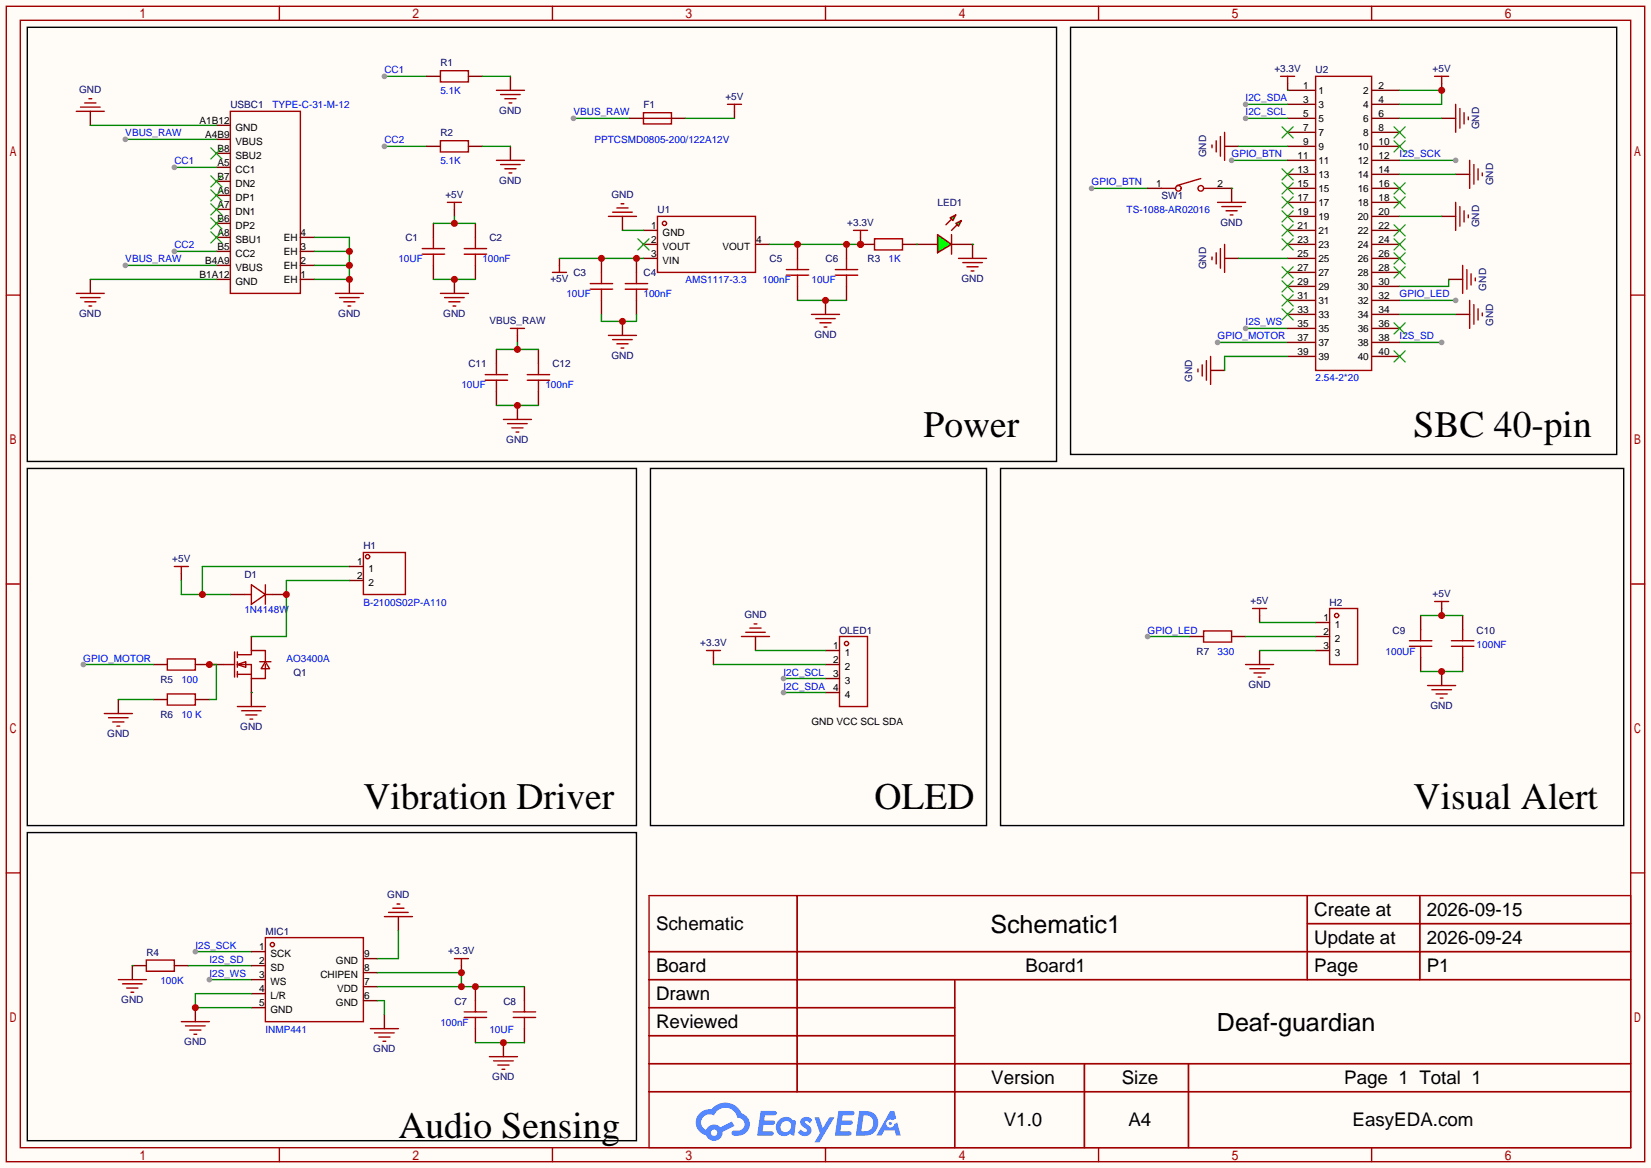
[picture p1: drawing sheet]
<svg xmlns="http://www.w3.org/2000/svg" width="299mm" height="212mm" viewBox="0 0 299 212" stroke-linecap="round" stroke-linejoin="round" font-family="sans-serif">
<path d="M0 0h299.5v211.8h-299.5z" fill="#fffcf7"/>
<g fill="none" stroke="#a10000" stroke-width=".25">
<path d="M1.1 1.1h297.2v209.6h-297.2zM3.7 3.7h292.1v204.5h-292.1zM50.7 1.1v2.6M100.2 1.1v2.6M149.7 1.1v2.6M199.3 1.1v2.6M248.8 1.1v2.6M1.1 53.5h2.6M295.8 53.5h2.5M1.1 105.9h2.6M295.8 105.9h2.5M1.1 158.3h2.6"/>
<path d="M295.8 158.3h2.5M117.7 162.4h178.1v45.8h-178.1zM117.7 172.6h178.1M117.7 177.7h178.1M144.6 162.4v35.6M173.2 177.7v30.5M237.1 162.4v15.3M237.1 167.5h58.7M257.5 162.4v15.3M117.7 182.8h55.5M117.7 192.9h178.1M117.7 187.8h55.5"/>
<path d="M117.7 198h178.1M196.7 192.9v15.3M215.6 192.9v15.3M50.7 208.2v2.5M100.2 208.2v2.5M149.7 208.2v2.5M199.3 208.2v2.5M248.8 208.2v2.5"/>
</g>
<g fill="#5487ff">
<path d="M145.5 202.8a1.3 1.3 0 0 1 1.8 .3l-.4 .6a.54 .54 0 0 0-.9-.2l.1 .2a1.58 1.58 0 0 1 1.1 1.6 1.43 1.43 0 0 1-2.5 .1l.5-.6a.64 .64 0 0 0 .5 .5 .64 .64 0 0 0 .7-.3l-.2-.2a1.6 1.6 0 0 1-1-1.6z"/>
<path d="M147.7 202.7h.9l.7 1.9 1.1-1.9h.9l-2.7 4.5h-.9l1-1.7z"/>
<path d="M138 201.5h1.6a1.31 1.31 0 0 1 1.2 .2 .4 .4 0 0 1-.3 .6h-1.8l-.1 .9h1.6a.4 .4 0 0 1 .4 .4 .4 .4 0 0 1-.4 .4h-1.7l-.2 1.2h.8a1.23 1.23 0 0 1 1.2 .2 .39 .39 0 0 1-.3 .6h-2.7z"/>
<path d="M152.1 201.5h1.6a1.32 1.32 0 0 1 1.3 .2 .39 .39 0 0 1-.4 .6h-1.7l-.2 .9h1.7a.4 .4 0 0 1 .3 .4 .4 .4 0 0 1-.4 .4h-1.7l-.2 1.2h.8a1.23 1.23 0 0 1 1.2 .2 .39 .39 0 0 1-.3 .6h-2.7z"/>
<path d="M161.5 201.5h.7l.4 1.3-.7 .4a.75 .75 0 0 0-1.1 .3 .75 .75 0 0 0 .5 1 .75 .75 0 0 0 .9-.6l.6-.3 .6 2.4h-.9l-.2-1h-1.9l-.5 1h-.9z"/>
<path d="M155.9 201.5l-.7 4.5h1.5a2.27 2.27 0 0 0 2.6-2.3 2.27 2.27 0 0 0-2.7-2.2zM156.6 202.3a1.5 1.5 0 0 1 1.8 1.5 1.5 1.5 0 0 1-1.9 1.4h-.3z"/>
<path d="M141.3 203.1a1.62 1.62 0 0 0-.4 2.1 1.62 1.62 0 0 0 2 .7l.4-.3 .3 .3 .5 .1 .3-2.5-.2-.3h-.4a1.58 1.58 0 0 0-2.5-.1zM141.9 203.6a.99 .99 0 0 1 1.6 .3 .99 .99 0 0 1-.9 1.4 .94 .94 0 0 1-1-.5 .94 .94 0 0 1 .3-1.2z"/>
<path d="M126.9 201.9a2.37 2.37 0 0 0 1.2 4 1.54 1.54 0 0 0 1.7 1 1.54 1.54 0 0 0 1.3-1.6l2.1-1.1-.5-.8-2 1.1a1.57 1.57 0 0 0-2.6 .4 1.5 1.5 0 0 1-.8-2.1 1.5 1.5 0 0 1 2.2-.5 2.23 2.23 0 0 1 2.3-1.4 2.23 2.23 0 0 1 2 1.8 1.16 1.16 0 0 1 1.2 1.1 1.16 1.16 0 0 1-1 1.3h-.7a.47 .47 0 0 0-.6 .3 .47 .47 0 0 0 .4 .6 2.23 2.23 0 0 0 2.3-.7 2.23 2.23 0 0 0 .4-2.3 2.16 2.16 0 0 0-1.3-1.1 3.2 3.2 0 0 0-5.4-.7l-1.2 .1zM129 205.4a.58 .58 0 0 1 1.1 0 .58 .58 0 0 1-1.1 0z"/>
<circle cx="161.5" cy="203.8" r=".28"/>
</g>
<g fill="none" stroke="#a10000" stroke-width=".25">
<path d="M41.8 20.2h12.7v33h-12.7zM152.3 115.4h5.1v12.7h-5.1z"/>
<circle cx="153.5" cy="116.7" r=".38"/>
</g>
<g fill="none" stroke="#870000" stroke-width=".25">
<path d="M39.2 22.7h2.6M39.2 25.3h2.6M39.2 27.8h2.6M39.2 30.4h2.6M39.2 32.9h2.6M39.2 35.4h2.6M39.2 38h2.6M39.2 40.5h2.6M39.2 43.1h2.6M39.2 45.6h2.6M39.2 48.1h2.6M39.2 50.7h2.6"/>
<path d="M54.5 43.1h2.5M54.5 45.6h2.5M54.5 48.1h2.5M54.5 50.7h2.5M149.7 118h2.6M149.7 120.5h2.6M149.7 123.1h2.6M149.7 125.6h2.6"/>
</g>
<path d="M38.2 26.8l2.1 2M38.2 31.9l2.1 2M38.2 34.4l2.1 2M38.2 37l2.1 2M38.2 39.5l2.1 2M40.3 26.8l-2.1 2M40.3 31.9l-2.1 2M40.3 34.4l-2.1 2M40.3 37l-2.1 2M40.3 39.5l-2.1 2M38.2 42l2.1 2.1M40.3 42l-2.1 2.1" fill="none" stroke="#3c3" stroke-width=".25"/>
<path d="M22.7 25.3h16.5" fill="none" stroke="#008700" stroke-width=".25"/>
<circle cx="22.7" cy="25.3" r=".51" fill="#999"/>
<path d="M104 21.5h10.2" fill="none" stroke="#008700" stroke-width=".25"/>
<circle cx="104" cy="21.5" r=".51" fill="#999"/>
<path d="M22.7 48.1h16.5" fill="none" stroke="#008700" stroke-width=".25"/>
<circle cx="22.7" cy="48.1" r=".51" fill="#999"/>
<path d="M16.4 20.2v2.5M16.4 50.7v2.5" fill="none" stroke="#870000" stroke-width=".25"/>
<path d="M14.6 19.4h3.6M15.4 18.7h2M16.1 17.9h.5M13.8 20.2h5.1M13.8 53.2h5.1M14.6 54h3.6M15.4 54.7h2M16.1 55.5h.5" fill="none" stroke="#a10000" stroke-width=".25"/>
<path d="M16.4 22.7h22.8M31.6 30.4h7.6M16.4 50.7h22.8" fill="none" stroke="#008700" stroke-width=".25"/>
<circle cx="31.6" cy="30.4" r=".51" fill="#999"/>
<path d="M69.7 13.8h7.6" fill="none" stroke="#008700" stroke-width=".25"/>
<circle cx="69.7" cy="13.8" r=".51" fill="#999"/>
<path d="M69.7 26.5h7.6" fill="none" stroke="#008700" stroke-width=".25"/>
<circle cx="69.7" cy="26.5" r=".51" fill="#999"/>
<path d="M31.6 45.6h7.6" fill="none" stroke="#008700" stroke-width=".25"/>
<circle cx="31.6" cy="45.6" r=".51" fill="#999"/>
<g fill="none" stroke="#a10000" stroke-width=".25">
<path d="M79.9 12.8h5.1v2.1h-5.1zM90 16.4h5.1M90.8 17.1h3.6M91.6 17.9h2M92.3 18.7h.5M79.9 25.5h5.1v2.1h-5.1zM90 29.1h5.1M90.8 29.8h3.6M91.6 30.6h2M92.3 31.4h.5M60.8 53.2h5.1M61.6 54h3.6"/>
<path d="M62.4 54.7h2M63.1 55.5h.5M158.6 43.3h5.1v2h-5.1zM30.4 119.5h5v2h-5zM218.3 114.4h5.1v2.1h-5.1zM30.4 125.9h5v2h-5zM26.5 174.1h5.1v2h-5.1z"/>
</g>
<g fill="none" stroke="#870000" stroke-width=".25">
<path d="M77.3 13.8h2.6M85 13.8h2.5M92.6 13.8v2.6M77.3 26.5h2.6M85 26.5h2.5M92.6 26.5v2.6M63.4 50.7v2.5M156.1 44.3h2.5M163.7 44.3h2.5M215.8 115.4h2.5M223.4 115.4h2.5M27.8 120.5h2.6"/>
<path d="M27.8 126.9h2.6M35.4 120.5h2.6M35.4 126.9h2.6M24 175.1h2.5M31.6 175.1h2.6"/>
</g>
<path d="M87.5 13.8h5.1M87.5 26.5h5.1M57 43.1h6.4v7.6h-6.4M57 48.1h6.4M57 45.6h6.4" fill="none" stroke="#008700" stroke-width=".25"/>
<g fill="#c00">
<circle cx="63.4" cy="48.1" r=".63"/>
<circle cx="63.4" cy="50.7" r=".63"/>
<circle cx="63.4" cy="45.6" r=".63"/>
</g>
<g fill="none" stroke="#a10000" stroke-width=".25">
<path d="M132 18.9h2.5M133.2 18.9v1.3M81.2 36.7h2.5M82.4 36.7v1.3M116.7 20.4h5.1v2.1h-5.1zM116.7 21.5h5.1M76.6 45.1h4M76.6 46.1h4M78.6 43.1v2M78.6 46.1v2M84.2 45.1h4.1M84.2 46.1h4.1"/>
<path d="M86.2 43.1v2M86.2 46.1v2M92.6 59.6h2.5M93.9 59.6v1.2M107.1 51.4h4M107.1 52.5h4M109.1 49.4v2M109.1 52.5v2M113.4 51.4h4.1M113.4 52.5h4.1M115.4 49.4v2M115.4 52.5v2"/>
<path d="M142.6 48.9h4.1M142.6 49.9h4.1M144.7 46.9v2M144.7 49.9v2M151.5 48.9h4.1M151.5 49.9h4.1M153.5 46.9v2M153.5 49.9v2M88 67.9h4.1M88 69h4.1M90 65.9v2M90 69v2"/>
<path d="M95.6 67.9h4.1M95.6 69h4.1M97.7 65.9v2M97.7 69v2M255.7 116.2h4M255.7 117.2h4M257.7 114.2v2M257.7 117.2v2.1M263.3 116.2h4M263.3 117.2h4M265.3 114.2v2M265.3 117.2v2.1"/>
<path d="M84.2 183.5h4.1M84.2 184.5h4.1M86.2 181.5v2M86.2 184.5v2.1M93.1 183.5h4.1M93.1 184.5h4.1M95.1 181.5v2M95.1 184.5v2.1"/>
</g>
<g fill="none" stroke="#870000" stroke-width=".25">
<path d="M82.4 38v1.2M114.2 21.5h2.5M121.8 21.5h2.5M133.2 20.2v1.3M78.6 40.5v2.6M78.6 48.1v2.6M86.2 40.5v2.6M86.2 48.1v2.6M109.1 46.9v2.5M109.1 54.5v2.5M115.4 46.9v2.5M115.4 54.5v2.5"/>
<path d="M144.7 44.3v2.6M144.7 51.9v2.6M153.5 44.3v2.6M153.5 51.9v2.6M90 63.4v2.5M90 71v2.5M93.9 60.8v1.3M97.7 63.4v2.5M97.7 71v2.5M257.7 111.6v2.6M257.7 119.3v2.5M265.3 111.6v2.6"/>
<path d="M265.3 119.3v2.5M86.2 178.9v2.6M95.1 178.9v2.6M86.2 186.6v2.5M95.1 186.6v2.5"/>
</g>
<path d="M124.3 21.5h8.9M90 63.4h7.7M93.9 62.1v1.3" fill="none" stroke="#008700" stroke-width=".25"/>
<circle cx="93.9" cy="63.4" r=".63" fill="#c00"/>
<path d="M82.4 39.2v1.3M78.6 40.5h7.6" fill="none" stroke="#008700" stroke-width=".25"/>
<circle cx="82.4" cy="40.5" r=".63" fill="#c00"/>
<path d="M82.4 50.7v2.5M93.9 73.5v2.6" fill="none" stroke="#870000" stroke-width=".25"/>
<path d="M79.9 53.2h5.1M80.6 54h3.6M81.4 54.7h2M82.2 55.5h.5M91.3 76.1h5.1M92.1 76.8h3.5M92.8 77.6h2.1M93.6 78.4h.5" fill="none" stroke="#a10000" stroke-width=".25"/>
<path d="M90 73.5h7.7" fill="none" stroke="#008700" stroke-width=".25"/>
<circle cx="93.9" cy="73.5" r=".63" fill="#c00"/>
<path d="M78.6 50.7h7.6" fill="none" stroke="#008700" stroke-width=".25"/>
<circle cx="82.4" cy="50.7" r=".63" fill="#c00"/>
<path d="M101.5 46.9v1.2M116.7 41.8h2.6M116.7 44.3h2.6M116.7 46.9h2.6M137 44.3h2.6" fill="none" stroke="#870000" stroke-width=".25"/>
<g fill="none" stroke="#a10000" stroke-width=".25">
<path d="M119.3 39.2h17.7v10.2h-17.7zM100.2 49.4h2.5M101.5 48.1v1.3"/>
<circle cx="120.5" cy="40.5" r=".38"/>
</g>
<path d="M115.7 43.3l2 2M117.7 43.3l-2 2" fill="none" stroke="#3c3" stroke-width=".25"/>
<path d="M101.5 46.9h15.2" fill="none" stroke="#008700" stroke-width=".25"/>
<g fill="#c00">
<circle cx="115.4" cy="46.9" r=".63"/>
<circle cx="109.1" cy="46.9" r=".63"/>
</g>
<path d="M112.9 39.2v2.6" fill="none" stroke="#870000" stroke-width=".25"/>
<path d="M110.4 39.2h5M111.1 38.5h3.6M111.9 37.7h2M112.6 37h.6" fill="none" stroke="#a10000" stroke-width=".25"/>
<path d="M112.9 41.8h3.8M139.6 44.3h16.5" fill="none" stroke="#008700" stroke-width=".25"/>
<g fill="#c00">
<circle cx="144.7" cy="44.3" r=".63"/>
<circle cx="153.5" cy="44.3" r=".63"/>
<circle cx="156.1" cy="44.3" r=".63"/>
</g>
<path d="M112.9 58.3v2.5" fill="none" stroke="#870000" stroke-width=".25"/>
<path d="M110.4 60.8h5M111.1 61.6h3.6M111.9 62.4h2M112.6 63.1h.6" fill="none" stroke="#a10000" stroke-width=".25"/>
<path d="M109.1 57v1.3h6.3v-1.3" fill="none" stroke="#008700" stroke-width=".25"/>
<circle cx="112.9" cy="58.3" r=".63" fill="#c00"/>
<path d="M149.7 54.5v2.5" fill="none" stroke="#870000" stroke-width=".25"/>
<path d="M147.2 57h5.1M148 57.8h3.5M148.7 58.5h2M149.5 59.3h.5" fill="none" stroke="#a10000" stroke-width=".25"/>
<path d="M144.7 54.5h8.8" fill="none" stroke="#008700" stroke-width=".25"/>
<circle cx="149.7" cy="54.5" r=".63" fill="#c00"/>
<path d="M156.1 43.1v1.2" fill="none" stroke="#870000" stroke-width=".25"/>
<circle cx="156.1" cy="44.3" r=".63" fill="#c00"/>
<path d="M232.3 13.8h2.5M233.6 13.8v1.3M154.8 41.8h2.6M156.1 41.8v1.3M172.6 42.5v3.6M82.4 173.9h2.6M83.7 173.9v1.2" fill="none" stroke="#a10000" stroke-width=".25"/>
<path d="M233.6 15.1v1.3M166.2 44.3h3.9M172.6 44.3h3.8M83.7 175.1v1.3" fill="none" stroke="#870000" stroke-width=".25"/>
<g fill="#0f0" stroke="#a10000" stroke-width=".25">
<path d="M170.1 42.5l2.5 1.8-2.5 1.5z"/>
<path d="M172.3 39.5l1.1-.5-.6 1z"/>
<path d="M173.4 40.5l1-.5-.5 1z"/>
</g>
<path d="M172.6 39.8l-1 1M173.6 40.8l-1 1M173.9 46.9h5M174.6 47.6h3.6M175.4 48.4h2M176.1 49.1h.6" fill="none" stroke="#a10000" stroke-width=".25"/>
<path d="M166.2 44.3h.1M176.4 44.3h.1M220.9 62.1h12.7" fill="none" stroke="#008700" stroke-width=".25"/>
<path d="M176.4 44.3v2.6" fill="none" stroke="#870000" stroke-width=".25"/>
<circle cx="220.9" cy="62.1" r=".51" fill="#999"/>
<path d="M253.9 54.5h10.1" fill="none" stroke="#008700" stroke-width=".25"/>
<circle cx="264" cy="54.5" r=".51" fill="#999"/>
<path d="M198 34.2h10.2" fill="none" stroke="#008700" stroke-width=".25"/>
<circle cx="198" cy="34.2" r=".51" fill="#999"/>
<path d="M223.4 29.1h10.2" fill="none" stroke="#008700" stroke-width=".25"/>
<circle cx="223.4" cy="29.1" r=".51" fill="#999"/>
<path d="M253.9 29.1h10.1" fill="none" stroke="#008700" stroke-width=".25"/>
<circle cx="264" cy="29.1" r=".51" fill="#999"/>
<path d="M35.4 172.6h10.2" fill="none" stroke="#008700" stroke-width=".25"/>
<circle cx="35.4" cy="172.6" r=".51" fill="#999"/>
<path d="M225.9 59.6h7.7" fill="none" stroke="#008700" stroke-width=".25"/>
<circle cx="225.9" cy="59.6" r=".51" fill="#999"/>
<path d="M38 177.7h7.6" fill="none" stroke="#008700" stroke-width=".25"/>
<circle cx="38" cy="177.7" r=".51" fill="#999"/>
<path d="M253.9 62.1h7.6M34.2 175.1h11.4" fill="none" stroke="#008700" stroke-width=".25"/>
<circle cx="261.5" cy="62.1" r=".51" fill="#999"/>
<g fill="none" stroke="#870000" stroke-width=".25">
<path d="M233.6 18.9h5M233.6 16.4h5M248.8 18.9h5.1M248.8 16.4h5.1M261.5 15.1v1.3M233.6 39.2h5M233.6 36.7h5M233.6 34.2h5M233.6 31.6h5M233.6 29.1h5M233.6 26.5h5M233.6 24h5"/>
<path d="M233.6 21.5h5M248.8 39.2h5.1M248.8 36.7h5.1M248.8 34.2h5.1M248.8 31.6h5.1M248.8 29.1h5.1M248.8 26.5h5.1M248.8 24h5.1M248.8 21.5h5.1M233.6 59.6h5M233.6 57h5M233.6 54.5h5"/>
<path d="M233.6 51.9h5M233.6 49.4h5M233.6 46.9h5M233.6 44.3h5M233.6 41.8h5M248.8 59.6h5.1M248.8 57h5.1M248.8 54.5h5.1M248.8 51.9h5.1M248.8 49.4h5.1M248.8 46.9h5.1M248.8 44.3h5.1"/>
<path d="M248.8 41.8h5.1M233.6 64.6h5M233.6 62.1h5M248.8 64.6h5.1M248.8 62.1h5.1"/>
</g>
<g fill="none" stroke="#3c3" stroke-width=".25">
<path d="M232.5 38.2l2.1 2.1M232.5 35.7l2.1 2M232.5 33.1l2.1 2.1M232.5 30.6l2.1 2M232.5 23l2.1 2M234.6 38.2l-2.1 2.1M234.6 35.7l-2.1 2M234.6 33.1l-2.1 2.1M234.6 30.6l-2.1 2M234.6 23l-2.1 2M252.9 35.7l2 2M252.9 33.1l2 2.1"/>
<path d="M252.9 25.5l2 2.1M252.9 23l2 2M254.9 35.7l-2 2M254.9 33.1l-2 2.1M254.9 23l-2 2M254.9 25.5l-2 2.1M232.5 56l2.1 2M232.5 53.5l2.1 2M232.5 50.9l2.1 2.1M232.5 48.4l2.1 2M232.5 43.3l2.1 2M232.5 40.8l2.1 2"/>
<path d="M234.6 56l-2.1 2M234.6 53.5l-2.1 2M234.6 50.9l-2.1 2.1M234.6 48.4l-2.1 2M234.6 43.3l-2.1 2M234.6 40.8l-2.1 2M252.9 58.5l2 2.1M252.9 48.4l2 2M252.9 45.8l2 2.1M252.9 43.3l2 2M252.9 40.8l2 2M254.9 58.5l-2 2.1"/>
<path d="M254.9 48.4l-2 2M254.9 45.8l-2 2.1M254.9 43.3l-2 2M254.9 40.8l-2 2M252.9 63.6l2 2.1M254.9 63.6l-2 2.1"/>
</g>
<path d="M238.6 13.8h10.2v53.4h-10.2zM260.2 13.8h2.6M261.5 13.8v1.3" fill="none" stroke="#a10000" stroke-width=".25"/>
<path d="M233.6 16.4h.1M253.9 16.4h7.6v2.5h-7.6" fill="none" stroke="#008700" stroke-width=".25"/>
<circle cx="261.5" cy="16.4" r=".63" fill="#c00"/>
<g fill="none" stroke="#870000" stroke-width=".25">
<path d="M222.1 26.5h2.6M261.5 21.5h2.5M261.5 39.2h2.5M264 31.6h2.6M222.1 46.9h2.6M262.8 50.7h2.5M264 57h2.6M219.6 67.2h2.5M45.6 172.6h2.5M45.6 175.1h2.5M45.6 177.7h2.5M65.9 178.9h2.6"/>
<path d="M65.9 176.4h2.6M65.9 173.9h2.6M35.4 182.8v2.5M45.6 180.2h2.5M45.6 182.8h2.5M65.9 181.5h2.6"/>
</g>
<g fill="none" stroke="#a10000" stroke-width=".25">
<path d="M264 18.9v5.1M264.8 19.7v3.5M219.8 26.3v.5M220.6 25.5v2.1M221.4 24.8v3.5M222.1 24v5.1M264 36.7v5.1M264.8 37.5v3.5M265.6 20.4v2.1M265.6 38.2v2.1M266.3 21.2v.5M266.3 39v.5"/>
<path d="M266.6 29.1v5.1M267.3 29.8v3.6M268.1 30.6v2M268.9 31.4v.5M219.8 46.6v.5M220.6 45.8v2.1M221.4 45.1v3.5M222.1 44.3v5.1M265.3 48.1v5.1M266.1 48.9v3.6M266.6 54.5v5.1M266.8 49.7v2"/>
<path d="M267.3 55.2v3.6M267.6 50.4v.5M268.1 56v2M268.9 56.8v.5M217.3 66.9v.5M218.1 66.2v2M218.8 65.4v3.6M219.6 64.6v5.1M48.1 170.1h17.8v15.2h-17.8zM32.9 185.3h5.1M33.7 186.1h3.5M34.4 186.8h2"/>
<path d="M35.2 187.6h.5"/>
<circle cx="49.4" cy="171.3" r=".38"/>
</g>
<path d="M224.7 26.5h8.9M253.9 21.5h7.6M253.9 31.6h10.1M253.9 39.2h7.6M224.7 46.9h8.9M253.9 57h10.1M262.8 50.7v1.2h-8.9M233.6 64.6h-11.5v2.6M45.6 180.2h-10.2v2.6h10.2" fill="none" stroke="#008700" stroke-width=".25"/>
<circle cx="35.4" cy="182.8" r=".63" fill="#c00"/>
<path d="M24 175.1v2.6M72.3 166.2v2.6M69.7 184v2.6" fill="none" stroke="#870000" stroke-width=".25"/>
<path d="M21.5 177.7h5M22.2 178.4h3.6M23 179.2h2M23.7 180h.6M69.7 166.2h5.1M70.5 165.5h3.5M71.2 164.7h2.1M72 164h.5M67.2 186.6h5.1M67.9 187.3h3.6M68.7 188.1h2M69.5 188.8h.5" fill="none" stroke="#a10000" stroke-width=".25"/>
<path d="M24 175.1h.1M68.5 176.4h15.2v2.5M68.5 178.9h26.6M72.3 168.8v5.1h-3.8M68.5 181.5h1.2v2.5" fill="none" stroke="#008700" stroke-width=".25"/>
<g fill="#c00">
<circle cx="83.7" cy="178.9" r=".63"/>
<circle cx="83.7" cy="176.4" r=".63"/>
<circle cx="86.2" cy="178.9" r=".63"/>
</g>
<path d="M91.3 189.1v2.5" fill="none" stroke="#870000" stroke-width=".25"/>
<path d="M88.8 191.6h5.1M89.5 192.4h3.6M90.3 193.2h2M91.1 193.9h.5" fill="none" stroke="#a10000" stroke-width=".25"/>
<path d="M86.2 189.1h8.9" fill="none" stroke="#008700" stroke-width=".25"/>
<circle cx="91.3" cy="189.1" r=".63" fill="#c00"/>
<path d="M41.8 107.8h2.5M45.6 115.4v2.6M49.4 107.8h2.5M38 120.5h2.5M45.6 123.1v2.5" fill="none" stroke="#870000" stroke-width=".25"/>
<g fill="none" stroke="#a10000" stroke-width=".25">
<path d="M42.5 118.2v4.6M43.1 118.7h2.5v-.7h2.5v2M43.1 118.2v1.1M44.3 107.8h1.3M45.6 106l2.5 1.8-2.5 1.8zM48.1 107.8h1.3M48.1 106v3.6M40.5 120.5h2M43.1 120.5h2.5v2.6h2.5v-2.6M43.1 120.5l1.5-.5v1zM43.1 120v1M43.1 121.8v1"/>
<path d="M43.1 122.3h2.5M47.1 120h2M48.1 120l.8 1.3h-1.5z"/>
</g>
<path d="M15.1 120.5h12.7" fill="none" stroke="#008700" stroke-width=".25"/>
<circle cx="15.1" cy="120.5" r=".51" fill="#999"/>
<path d="M38 120.5h1.2v6.4h-1.2" fill="none" stroke="#008700" stroke-width=".25"/>
<circle cx="38" cy="120.5" r=".63" fill="#c00"/>
<path d="M32.9 104v1.3M21.5 126.9v2.5M45.6 125.6v2.5" fill="none" stroke="#870000" stroke-width=".25"/>
<path d="M31.6 102.7h2.6M32.9 102.7v1.3M18.9 129.4h5.1M19.7 130.2h3.5M20.4 130.9h2.1M21.2 131.7h.5M43.1 128.1h5M43.8 128.9h3.6M44.6 129.7h2M45.3 130.4h.5" fill="none" stroke="#a10000" stroke-width=".25"/>
<path d="M32.9 105.3v2.5h8.9M63.4 102.7h-26.7v5.1M21.5 126.9h6.3M45.6 125.6h.1" fill="none" stroke="#008700" stroke-width=".25"/>
<circle cx="36.7" cy="107.8" r=".63" fill="#c00"/>
<g fill="none" stroke="#a10000" stroke-width=".25">
<path d="M65.9 100.2h7.6v7.6h-7.6z"/>
<circle cx="66.7" cy="101" r=".38"/>
</g>
<path d="M63.4 102.7h2.5M63.4 105.3h2.5" fill="none" stroke="#870000" stroke-width=".25"/>
<path d="M63.4 105.3h-11.5v10.1h-6.3" fill="none" stroke="#008700" stroke-width=".25"/>
<circle cx="51.9" cy="107.8" r=".63" fill="#c00"/>
<g fill="none" stroke="#a10000" stroke-width=".25">
<path d="M227.2 110.4h2.5M228.5 110.4v1.2M241.2 110.4h5.1v10.1h-5.1zM225.9 120.5h5.1M226.7 121.3h3.6M227.5 122h2M228.2 122.8h.5"/>
<circle cx="242.4" cy="111.6" r=".38"/>
</g>
<path d="M228.5 111.6v1.3M228.5 118v2.5M238.6 112.9h2.6M238.6 115.4h2.6M238.6 118h2.6" fill="none" stroke="#870000" stroke-width=".25"/>
<path d="M208.2 115.4h7.6M225.9 115.4h12.7M228.5 112.9h10.1M228.5 118h10.1" fill="none" stroke="#008700" stroke-width=".25"/>
<circle cx="208.2" cy="115.4" r=".51" fill="#999"/>
<path d="M261.5 110.4v1.2" fill="none" stroke="#870000" stroke-width=".25"/>
<path d="M260.2 109.1h2.6M261.5 109.1v1.3" fill="none" stroke="#a10000" stroke-width=".25"/>
<path d="M257.7 111.6h7.6" fill="none" stroke="#008700" stroke-width=".25"/>
<circle cx="261.5" cy="111.6" r=".63" fill="#c00"/>
<path d="M261.5 121.8v2.5" fill="none" stroke="#870000" stroke-width=".25"/>
<path d="M259 124.3h5M259.7 125.1h3.6M260.5 125.9h2M261.2 126.6h.5" fill="none" stroke="#a10000" stroke-width=".25"/>
<path d="M257.7 121.8h7.6" fill="none" stroke="#008700" stroke-width=".25"/>
<circle cx="261.5" cy="121.8" r=".63" fill="#c00"/>
<path d="M5 5h186.6v78.7h-186.6zM194.2 5h99v77.4h-99zM5 85h110.4v64.7h-110.4zM118 85h60.9v64.7h-60.9zM181.5 85h113v64.7h-113zM5 151h110.4v55.9h-110.4z" fill="none" stroke="#000" stroke-width=".25"/>
<path d="M208.2 34.2h2.5M220.9 34.2h2.5v2.5M129.4 119.3v1.2M137 115.4v2.6" fill="none" stroke="#870000" stroke-width=".25"/>
<g fill="none" stroke="#a10000" stroke-width=".25">
<path d="M210.7 34.2h2.5M217.8 32.4l-4.3 1.3M218.3 34.2h2.6M220.9 36.7h5M221.6 37.5h3.6M222.4 38.2h2M223.1 39h.5M128.1 118h2.6M129.4 118v1.3M134.5 115.4h5.1M135.3 114.7h3.5M136 113.9h2"/>
<path d="M136.8 113.2h.5"/>
<circle cx="213.7" cy="34.2" r=".51"/>
<circle cx="217.8" cy="34.2" r=".51"/>
</g>
<path d="M223.4 34.2h.1M137 118h12.7M129.4 120.5h20.3M142.1 123.1h7.6" fill="none" stroke="#008700" stroke-width=".25"/>
<circle cx="142.1" cy="123.1" r=".51" fill="#999"/>
<path d="M142.1 125.6h7.6" fill="none" stroke="#008700" stroke-width=".25"/>
<circle cx="142.1" cy="125.6" r=".51" fill="#999"/>
<path d="M225.9 18.9h7.7" fill="none" stroke="#008700" stroke-width=".25"/>
<circle cx="225.9" cy="18.9" r=".51" fill="#999"/>
<path d="M225.9 21.5h7.7" fill="none" stroke="#008700" stroke-width=".25"/>
<circle cx="225.9" cy="21.5" r=".51" fill="#999"/>
<g font-size="6.8">
<text x="167.5" y="79.3">Power</text>
<text x="256.4" y="79.3">SBC 40-pin</text>
<text x="65.9" y="146.6">Vibration Driver</text>
<text x="158.6" y="146.6">OLED</text>
<text x="256.4" y="146.6">Visual Alert</text>
<text x="72.3" y="206.3">Audio Sensing</text>
</g>
<g font-size="4.5">
<text x="179.6" y="169.2">Schematic1</text>
<text x="220.7" y="187">Deaf-guardian</text>
</g>
<g font-size="3.4">
<text x="238.4" y="166.1">Create at</text>
<text x="258.8" y="166.1">2026-09-15</text>
<text x="119" y="168.7">Schematic</text>
<text x="238.4" y="171.2">Update at</text>
<text x="258.8" y="171.2">2026-09-24</text>
<text x="119" y="176.3">Board</text>
<text x="186" y="176.3">Board1</text>
<text x="238.4" y="176.3">Page</text>
<text x="258.8" y="176.3">P1</text>
<text x="119" y="181.4">Drawn</text>
<text x="119" y="186.5">Reviewed</text>
<text x="179.8" y="196.6">Version</text>
<text x="203.5" y="196.6">Size</text>
<text x="243.8" y="196.6">Page 1 Total 1</text>
<text x="182.1" y="204.2">V1.0</text>
<text x="204.7" y="204.2">A4</text>
<text x="245.3" y="204.2">EasyEDA.com</text>
</g>
<g font-size="1.8" fill="#000080">
<text x="14.4" y="16.9">GND</text>
<text x="79.9" y="12">R1</text>
<text x="231.2" y="13">+3.3V</text>
<text x="238.6" y="13.3">U2</text>
<text x="259.9" y="13">+5V</text>
<text x="41.8" y="19.6">USBC1</text>
<text x="90.6" y="20.7">GND</text>
<text x="116.7" y="19.6">F1</text>
<text x="131.6" y="18.1">+5V</text>
<text x="268.3" y="23.5" transform="rotate(-90 268.3 23.5)">GND</text>
<text x="79.9" y="24.7">R2</text>
<text x="218.8" y="28.6" transform="rotate(-90 218.8 28.6)">GND</text>
<text x="80.8" y="35.9">+5V</text>
<text x="90.6" y="33.4">GND</text>
<text x="110.9" y="35.9">GND</text>
<text x="270.9" y="33.6" transform="rotate(-90 270.9 33.6)">GND</text>
<text x="119.3" y="38.7">U1</text>
<text x="153.7" y="41">+3.3V</text>
<text x="170.1" y="37.4">LED1</text>
<text x="210.7" y="36.2">SW1</text>
<text x="221.4" y="41">GND</text>
<text x="268.3" y="41.3" transform="rotate(-90 268.3 41.3)">GND</text>
<text x="73.5" y="43.8">C1</text>
<text x="88.8" y="43.8">C2</text>
<text x="139.6" y="47.6">C5</text>
<text x="149.7" y="47.6">C6</text>
<text x="157.4" y="47.6">R3</text>
<text x="99.8" y="51.1">+5V</text>
<text x="104" y="50.1">C3</text>
<text x="116.7" y="50.1">C4</text>
<text x="174.4" y="51.1">GND</text>
<text x="218.8" y="48.9" transform="rotate(-90 218.8 48.9)">GND</text>
<text x="269.6" y="52.7" transform="rotate(-90 269.6 52.7)">GND</text>
<text x="14.4" y="57.5">GND</text>
<text x="61.4" y="57.5">GND</text>
<text x="80.4" y="57.5">GND</text>
<text x="88.8" y="58.8">VBUS_RAW</text>
<text x="270.9" y="59" transform="rotate(-90 270.9 59)">GND</text>
<text x="110.9" y="65.1">GND</text>
<text x="147.7" y="61.3">GND</text>
<text x="85" y="66.6">C11</text>
<text x="100.2" y="66.6">C12</text>
<text x="216.2" y="69.2" transform="rotate(-90 216.2 69.2)">GND</text>
<text x="91.8" y="80.4">GND</text>
<text x="31.3" y="101.9">+5V</text>
<text x="65.9" y="99.7">H1</text>
<text x="44.3" y="104.7">D1</text>
<text x="135" y="112.1">GND</text>
<text x="226.8" y="109.6">+5V</text>
<text x="241.2" y="109.8">H2</text>
<text x="259.9" y="108.3">+5V</text>
<text x="127" y="117.2">+3.3V</text>
<text x="152.3" y="114.9">OLED1</text>
<text x="217" y="118.7">R7</text>
<text x="252.6" y="114.9">C9</text>
<text x="267.8" y="114.9">C10</text>
<text x="29.1" y="123.8">R5</text>
<text x="53.2" y="122.5">Q1</text>
<text x="226.5" y="124.8">GND</text>
<text x="29.1" y="130.1">R6</text>
<text x="259.5" y="128.6">GND</text>
<text x="19.4" y="133.7">GND</text>
<text x="43.6" y="132.4">GND</text>
<text x="70.2" y="162.9">GND</text>
<text x="26.5" y="173.3">R4</text>
<text x="48.1" y="169.5">MIC1</text>
<text x="81.3" y="173.1">+3.3V</text>
<text x="22" y="182">GND</text>
<text x="82.4" y="182.2">C7</text>
<text x="91.3" y="182.2">C8</text>
<text x="33.4" y="189.6">GND</text>
<text x="67.7" y="190.8">GND</text>
<text x="89.3" y="195.9">GND</text>
</g>
<g font-size="1.8" fill="#00f">
<text x="69.7" y="13.3">CC1</text>
<text x="79.9" y="17.1">5.1K</text>
<text x="49.4" y="19.6">TYPE-C-31-M-12</text>
<text x="104" y="20.9">VBUS_RAW</text>
<text x="225.9" y="18.4">I2C_SDA</text>
<text x="225.9" y="20.9">I2C_SCL</text>
<text x="22.7" y="24.7">VBUS_RAW</text>
<text x="31.6" y="29.8">CC1</text>
<text x="69.7" y="26">CC2</text>
<text x="79.9" y="29.8">5.1K</text>
<text x="107.8" y="26">PPTCSMD0805-200/122A12V</text>
<text x="223.4" y="28.5">GPIO_BTN</text>
<text x="253.9" y="28.5">I2S_SCK</text>
<text x="198" y="33.6">GPIO_BTN</text>
<text x="204.3" y="38.7">TS-1088-AR02016</text>
<text x="22.7" y="47.6">VBUS_RAW</text>
<text x="31.6" y="45">CC2</text>
<text x="72.3" y="47.6">10UF</text>
<text x="87.5" y="47.6">100nF</text>
<text x="161.2" y="47.6">1K</text>
<text x="102.7" y="53.9">10UF</text>
<text x="116.7" y="53.9">100nF</text>
<text x="124.3" y="51.4">AMS1117-3.3</text>
<text x="138.3" y="51.4">100nF</text>
<text x="147.2" y="51.4">10UF</text>
<text x="253.9" y="53.9">GPIO_LED</text>
<text x="225.9" y="59">I2S_WS</text>
<text x="220.9" y="61.6">GPIO_MOTOR</text>
<text x="253.9" y="61.6">I2S_SD</text>
<text x="83.7" y="70.4">10UF</text>
<text x="98.9" y="70.4">100nF</text>
<text x="238.6" y="69.2">2.54-2*20</text>
<text x="44.3" y="111.1">1N4148W</text>
<text x="65.9" y="109.8">B-2100S02P-A110</text>
<text x="15.1" y="120">GPIO_MOTOR</text>
<text x="51.9" y="120">AO3400A</text>
<text x="208.2" y="114.9">GPIO_LED</text>
<text x="220.9" y="118.7">330</text>
<text x="251.3" y="118.7">100UF</text>
<text x="267.8" y="117.4">100NF</text>
<text x="32.9" y="123.8">100</text>
<text x="142.1" y="122.5">I2C_SCL</text>
<text x="142.1" y="125.1">I2C_SDA</text>
<text x="32.9" y="130.1">10 K</text>
<text x="35.4" y="172">I2S_SCK</text>
<text x="29.1" y="178.4">100K</text>
<text x="38" y="177.1">I2S_WS</text>
<text x="38" y="174.6">I2S_SD</text>
<text x="48.1" y="187.3">INMP441</text>
<text x="79.9" y="186">100nF</text>
<text x="88.8" y="187.3">10UF</text>
</g>
<g font-size="1.8">
<text x="236.4" y="16.1">1</text>
<text x="239.1" y="17.1">1</text>
<text x="247.3" y="17.1">2</text>
<text x="250.1" y="16.1">2</text>
<text x="36.2" y="22.4">A1B12</text>
<text x="42.7" y="23.7">GND</text>
<text x="236.4" y="23.7">7</text>
<text x="236.4" y="21.2">5</text>
<text x="236.4" y="18.6">3</text>
<text x="239.1" y="22.2">5</text>
<text x="239.1" y="19.6">3</text>
<text x="247.3" y="22.2">6</text>
<text x="247.3" y="19.6">4</text>
<text x="250.1" y="23.7">8</text>
<text x="250.1" y="21.2">6</text>
<text x="250.1" y="18.6">4</text>
<text x="37.2" y="25">A4B9</text>
<text x="39.4" y="27.5">B8</text>
<text x="42.7" y="26.2">VBUS</text>
<text x="42.7" y="28.8">SBU2</text>
<text x="235.3" y="28.8">11</text>
<text x="236.4" y="26.2">9</text>
<text x="239.1" y="29.8">11</text>
<text x="239.1" y="27.2">9</text>
<text x="239.1" y="24.7">7</text>
<text x="246.3" y="29.8">12</text>
<text x="246.3" y="27.2">10</text>
<text x="247.3" y="24.7">8</text>
<text x="250.1" y="28.8">12</text>
<text x="250.1" y="26.2">10</text>
<text x="39.4" y="30">A5</text>
<text x="39.4" y="32.6">B7</text>
<text x="39.4" y="35.1">A6</text>
<text x="42.7" y="31.3">CC1</text>
<text x="42.7" y="33.9">DN2</text>
<text x="209.7" y="33.9">1</text>
<text x="220.9" y="33.9">2</text>
<text x="235.3" y="33.9">15</text>
<text x="235.3" y="31.3">13</text>
<text x="239.1" y="34.9">15</text>
<text x="239.1" y="32.3">13</text>
<text x="246.3" y="34.9">16</text>
<text x="246.3" y="32.3">14</text>
<text x="250.1" y="33.9">16</text>
<text x="250.1" y="31.3">14</text>
<text x="39.4" y="37.7">A7</text>
<text x="39.4" y="40.2">B6</text>
<text x="42.7" y="36.4">DP1</text>
<text x="42.7" y="38.9">DN1</text>
<text x="42.7" y="41.5">DP2</text>
<text x="118.1" y="41.5">1</text>
<text x="235.3" y="41.5">21</text>
<text x="235.3" y="38.9">19</text>
<text x="235.3" y="36.4">17</text>
<text x="239.1" y="39.9">19</text>
<text x="239.1" y="37.4">17</text>
<text x="246.3" y="39.9">20</text>
<text x="246.3" y="37.4">18</text>
<text x="250.1" y="41.5">22</text>
<text x="250.1" y="38.9">20</text>
<text x="250.1" y="36.4">18</text>
<text x="37.2" y="47.8">B4A9</text>
<text x="39.4" y="42.7">A8</text>
<text x="39.4" y="45.3">B5</text>
<text x="42.7" y="44">SBU1</text>
<text x="42.7" y="46.6">CC2</text>
<text x="51.5" y="43.8">EH</text>
<text x="51.5" y="46.3">EH</text>
<text x="54.5" y="42.7">4</text>
<text x="54.5" y="45.3">3</text>
<text x="54.5" y="47.8">2</text>
<text x="118.1" y="44">2</text>
<text x="118.1" y="46.6">3</text>
<text x="120.2" y="42.7">GND</text>
<text x="120.2" y="45.3">VOUT</text>
<text x="120.2" y="47.8">VIN</text>
<text x="131.1" y="45.3">VOUT</text>
<text x="137.2" y="44">4</text>
<text x="235.3" y="46.6">25</text>
<text x="235.3" y="44">23</text>
<text x="239.1" y="47.6">25</text>
<text x="239.1" y="45">23</text>
<text x="239.1" y="42.5">21</text>
<text x="246.3" y="47.6">26</text>
<text x="246.3" y="45">24</text>
<text x="246.3" y="42.5">22</text>
<text x="250.1" y="46.6">26</text>
<text x="250.1" y="44">24</text>
<text x="36.2" y="50.4">B1A12</text>
<text x="42.7" y="49.1">VBUS</text>
<text x="42.7" y="51.6">GND</text>
<text x="51.5" y="48.8">EH</text>
<text x="51.5" y="51.4">EH</text>
<text x="54.5" y="50.4">1</text>
<text x="235.3" y="51.6">29</text>
<text x="235.3" y="49.1">27</text>
<text x="239.1" y="52.6">29</text>
<text x="239.1" y="50.1">27</text>
<text x="246.3" y="52.6">30</text>
<text x="246.3" y="50.1">28</text>
<text x="250.1" y="51.6">30</text>
<text x="250.1" y="49.1">28</text>
<text x="235.3" y="59.3">35</text>
<text x="235.3" y="56.7">33</text>
<text x="235.3" y="54.2">31</text>
<text x="239.1" y="57.7">33</text>
<text x="239.1" y="55.2">31</text>
<text x="246.3" y="57.7">34</text>
<text x="246.3" y="55.2">32</text>
<text x="250.1" y="59.3">36</text>
<text x="250.1" y="56.7">34</text>
<text x="250.1" y="54.2">32</text>
<text x="235.3" y="64.3">39</text>
<text x="235.3" y="61.8">37</text>
<text x="239.1" y="65.3">39</text>
<text x="239.1" y="62.8">37</text>
<text x="239.1" y="60.3">35</text>
<text x="246.3" y="65.3">40</text>
<text x="246.3" y="62.8">38</text>
<text x="246.3" y="60.3">36</text>
<text x="250.1" y="64.3">40</text>
<text x="250.1" y="61.8">38</text>
<text x="64.8" y="102.4">1</text>
<text x="64.8" y="105">2</text>
<text x="66.9" y="103.7">1</text>
<text x="66.9" y="106.2">2</text>
<text x="240" y="112.6">1</text>
<text x="242.1" y="113.9">1</text>
<text x="151.1" y="117.7">1</text>
<text x="153.2" y="118.9">1</text>
<text x="240" y="115.1">2</text>
<text x="240" y="117.7">3</text>
<text x="242.1" y="116.4">2</text>
<text x="242.1" y="118.9">3</text>
<text x="151.1" y="120.2">2</text>
<text x="151.1" y="122.8">3</text>
<text x="151.1" y="125.3">4</text>
<text x="153.2" y="121.5">2</text>
<text x="153.2" y="124">3</text>
<text x="147.2" y="131.4">GND VCC SCL SDA</text>
<text x="153.2" y="126.6">4</text>
<text x="47" y="172.3">1</text>
<text x="49.1" y="173.6">SCK</text>
<text x="66" y="173.6">9</text>
<text x="47" y="174.8">2</text>
<text x="47" y="177.4">3</text>
<text x="47" y="179.9">4</text>
<text x="49.1" y="176.1">SD</text>
<text x="49.1" y="178.6">WS</text>
<text x="58.1" y="177.4">CHIPEN</text>
<text x="60.9" y="174.8">GND</text>
<text x="61.1" y="179.9">VDD</text>
<text x="66" y="178.6">7</text>
<text x="66" y="176.1">8</text>
<text x="47" y="182.4">5</text>
<text x="49.1" y="181.2">L/R</text>
<text x="49.1" y="183.7">GND</text>
<text x="60.9" y="182.4">GND</text>
<text x="66" y="181.2">6</text>
</g>
</svg>
